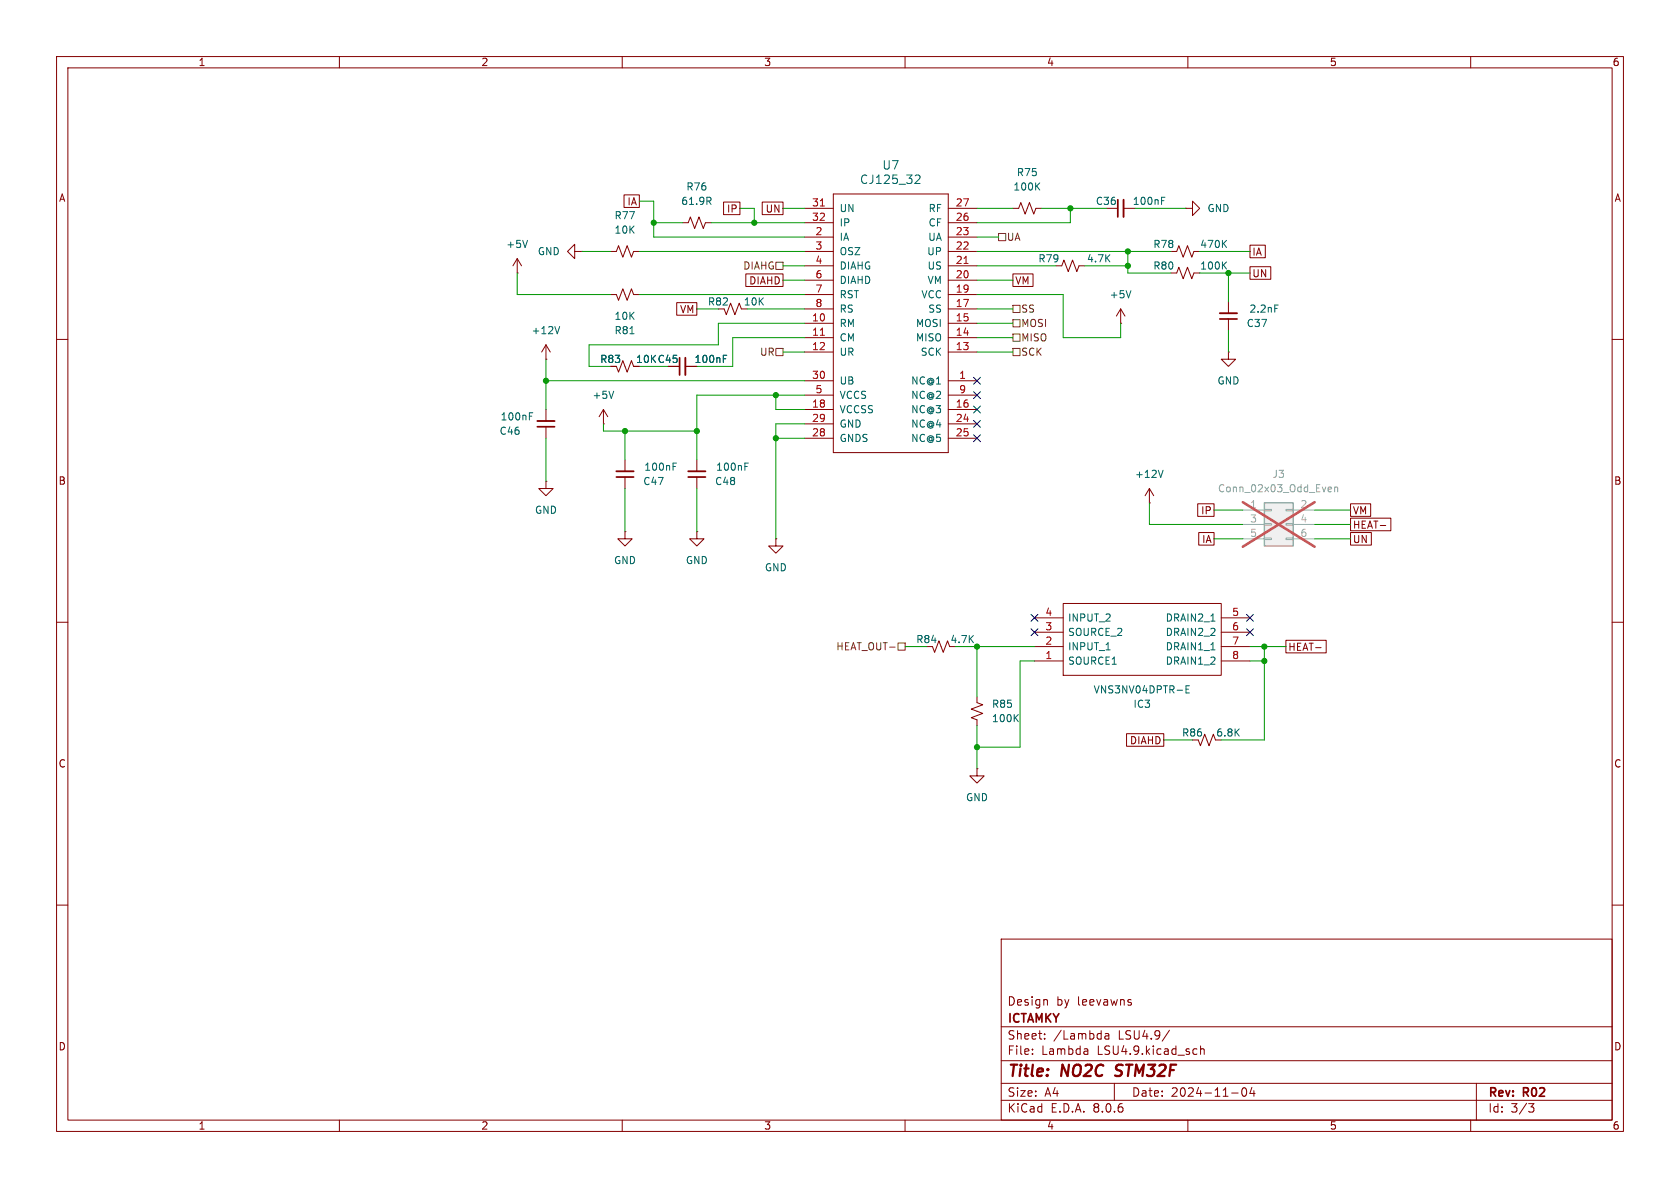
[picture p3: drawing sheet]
<svg xmlns="http://www.w3.org/2000/svg" width="297mm" height="210mm" viewBox="0 0 297 210" stroke-linecap="round" stroke-linejoin="round" font-family="sans-serif">
<g fill="none" stroke="#840000" stroke-width=".18">
<path d="M10 10h277v190h-277zM12 12h273v186h-273zM60 10v2M110 10v2M160 10v2M210 10v2M260 10v2M10 60h2M285 60h2M96.5 72.4v2M96.5 75.4v2.1M10 110h2"/>
<path d="M285 110h2M172.7 135.9v1.3h1.3l-1.3 1.2-1.3-1.2h1.3M172.7 135.9h.1M10 160h2M285 160h2M177 166h108v32h-108zM185 176.7l.2 .2v.8M199.8 177.2l.2 .2-.2 .3M199.8 176.7l.2 .1M60 198v2M110 198v2M160 198v2"/>
<path d="M177 194.5h108M177 191.5h108M177 187.5h108M177 181.5h108M182.5 186.3v.1M182.5 185.5v.1M184.7 183.6v.1M184.7 182.8v.1M192.2 185.5l.1 .9M192.3 186.3l-.1 .1M192.3 185.8h-.1M195.4 182.8h.6v.9"/>
<path d="M196 183.1h-.5a.29 .29 0 0 0-.2 .3 .29 .29 0 0 0 .2 .3l.5-.1M197 191.5v3M206.7 182.1l-1.2 2M210 198v2M211.5 185.4l.1 .1M211.6 186.3l-.1 .1M212.2 184.9v1.5M212.2 185.5l.3-.1 .3 .1 .1 .9M217.7 193.2h1.2M219.7 192.4l.2-.1a.81 .81 0 0 1 .6 .6 .81 .81 0 0 1-.3 .8l-.2 .1a.81 .81 0 0 1-.3-1.4zM221.3 192.2l-.3 1.1h.9M221.7 192.8v1"/>
<path d="M260 198v2M261 191.5v6.5M270.2 195.1h1l-.5 .6 .4 .1 .1 .5-.3 .3h-.4"/>
</g>
<path d="M197.1 190.1l.3 .1M197.4 188.4l-.1 .2 .1 .4" fill="none" stroke="#840000" stroke-width=".4"/>
<path d="M95 74.4h3" fill="none" stroke="#840000" stroke-width=".33"/>
<path d="M95 75.4h3" fill="none" stroke="#840000" stroke-width=".3"/>
<path d="M93.6 73.6h.4M93.6 73h.6" fill="none" stroke="#006464" stroke-width=".18"/>
<path d="M223.5 88.9h5.1v7.6h-5.1z" fill="#f0f0f0"/>
<path d="M219.7 90.2h3.8M219.7 92.7h3.8M219.7 95.3h3.8M223.5 95.1h1.3v.3h-1.3zM223.5 92.6h1.3v.2h-1.3zM223.5 90h1.3v.3h-1.3zM227.3 95.1h1.3v.3h-1.3zM227.3 92.6h1.3v.2h-1.3zM227.3 90h1.3v.3h-1.3zM228.6 90.2h3.8M228.6 92.7h3.8M228.6 95.3h3.8" fill="none" stroke="#a1a1a1" stroke-width=".18"/>
<path d="M223.5 88.9h5.1v7.6h-5.1z" fill="none" stroke="#a1a1a1" stroke-width=".25"/>
<path d="M235 86.1l.3 .1 .1 .2-.6 .1M235.3 86.9h-.3M235.9 86.2l.2-.1 .3 .1 .1 .7M235.9 86.1v.8" fill="none" stroke="#989898" stroke-width=".18"/>
<path d="M219.7 88.8l12.7 7.8M232.4 88.8l-12.7 7.8" fill="none" stroke="#e65255" stroke-width=".46"/>
<g fill="none" stroke="#840000" stroke-width=".18">
<path d="M110.3 34.4h2.7v2.3h-2.7zM120.6 39.4h1.1l.3-1 .8 2 .8-2 .7 2 .4-1h1M127.9 35.7h2.9v2.2h-2.9zM134.8 35.7h3.6v2.2h-3.6zM142.2 39.4h5.1M142.2 36.8h5.1M147.3 34.3h20.3v45.7h-20.3zM167.6 39.4h5.1M167.6 36.8h5.1M179.1 36.8h1l.4-1 .7 2 .8-2 .8 2 .3-1h1M195.6 36.8h2M198.6 36.8h2.1"/>
<path d="M209.5 36.8h1.3v-1.2l1.3 1.2-1.3 1.3v-1.3M209.5 36.8h.1M91.4 48.3h.1M91.4 45.7l-.7 1.3M91.4 45.7v2.6M91.4 45.7l.8 1.3M101.6 44.5v-1.3l-1.3 1.3 1.3 1.2v-1.2h1.3M102.9 44.5h.1M107.9 44.5h1.1l.3-1.1 .8 2.1 .8-2.1 .7 2.1 .4-1h1M107.9 52.1h1.1l.3 1 .8-2 .8 2 .7-2 .4 1h1M119.6 53.5h3.6v2.2h-3.6zM128 54.6l.4 1 .8-2 .7 2 .8-2 .4 1"/>
<path d="M131.8 48.4h6.6v2.2h-6.6zM142.2 57.2h5.1M142.2 59.7h5.1M142.2 54.6h5.1M142.2 52.1h5.1M142.2 41.9h5.1M142.2 49.5h5.1M142.2 47h5.1M142.2 44.5h5.1M167.6 57.2h5.1M167.6 59.7h5.1M167.6 54.6h5.1"/>
<path d="M167.6 52.1h5.1M167.6 41.9h5.1M167.6 49.5h5.1M167.6 47h5.1M167.6 44.5h5.1M179.1 48.4h3.5v2.2h-3.5zM186.7 47h1l.4-1 .7 2 .8-2 .8 2 .4-1h1M198.1 57.2h.1M198.1 54.6l-.7 1.3M198.1 54.6v2.6M198.1 54.6l.8 1.3M207 44.5h1l.4-1.1 .8 2.1 .7-2.1 .8 2.1 .4-1h1"/>
<path d="M207 48.3h1l.4-1.1 .8 2.1 .7-2.1 .8 2.1 .4-1h1M217.2 53.3v2.1M217.2 56.4v2M221 43.3h2.7v2.3h-2.7zM221 47.1h3.7v2.3h-3.7zM96.5 63.5h.1M96.5 61l-.7 1.2M96.5 61v2.5M96.5 61l.8 1.2M106.7 74.9h.1M106.7 72.4l-.8 1.3M106.7 72.4v2.5"/>
<path d="M106.7 72.4l.7 1.3M109 64.8l.3 1 .8-2 .8 2 .7-2 .4 1M118.1 64.8h2M121.2 64.8h2M142.2 67.3h5.1M142.2 62.2h5.1M142.2 72.4h5.1M142.2 74.9h5.1M142.2 77.5h5.1M142.2 69.9h5.1M167.6 67.3h5.1M167.6 62.2h5.1"/>
<path d="M167.6 72.4h5.1M167.6 74.9h5.1M167.6 77.5h5.1M167.6 69.9h5.1M217.2 62.2v1.3h1.2l-1.2 1.3-1.3-1.3h1.3M217.2 62.2h.1M96.5 85.1v1.3h1.3l-1.3 1.2-1.3-1.2h1.3M96.5 85.1h.1M110.5 94v1.3h1.3l-1.3 1.2-1.3-1.2h1.3M110.5 94h.1M110.5 81.3v2M110.5 84.3v2.1"/>
<path d="M123.2 94v1.3h1.3l-1.3 1.2-1.3-1.2h1.3M123.2 94h.1M123.2 81.3v2M123.2 84.3v2.1M137.2 95.3v1.2h1.2l-1.2 1.3-1.3-1.3h1.3M137.2 95.3h.1M203.2 88.9h.1M203.2 86.4l-.8 1.2M203.2 86.4v2.5M203.2 86.4l.8 1.2M211.7 89.1h2.9v2.2h-2.9zM211.9 94.1h2.7v2.3h-2.7z"/>
<path d="M238.8 94.1h3.6v2.3h-3.6zM238.8 89.1h3.5v2.2h-3.5zM238.8 91.6h7.1v2.2h-7.1zM244 92.9h1M164.8 114.3l.4 1 .8-2 .8 2 .7-2 .4 1M182.9 116.8h5.1M182.9 114.3h5.1M182.9 111.8h5.1M182.9 109.2h5.1M188 106.7h27.9v12.7h-27.9zM215.9 116.8h5.1M215.9 114.3h5.1"/>
<path d="M215.9 111.8h5.1M215.9 109.2h5.1M227.3 113.2h7.2v2.2h-7.2zM232.6 114.5h1M172.7 123.2v1l1 .4-2 .7 2 .8-2 .8 1 .4v1M199.2 129.7h6.5v2.2h-6.5zM211.8 130.8l.4 1 .8-2 .7 2 .8-2 .4 1"/>
</g>
<g fill="none" stroke="#006464" stroke-width=".18">
<path d="M125.3 35.5l.4 .6M125.6 34.9l.1 .2-.1 .4M162 30.9l.5 .1 .2 .4-1 1h1M183.3 32.9l.5 .7M183.8 32.3l-.7 .8M205.3 35.5h.5M205.3 34.9h.7M93.3 42.5l-.5 1.3M98.9 57.7l-.4 1.3M111.4 59h.7M199.9 51.4l-.4 1.2M216.3 43l.5 .8"/>
<path d="M216.3 46.8l.5 .8M216.8 42.5l-.7 .7M216.8 46.3l-.7 .7M225.4 53.9h.6M108.5 69.2l-.4 1.2M127.9 63.4h.4M127.9 62.8h.6M119 82.5h.4M119 81.9h.6M131.7 82.5h.4M131.7 81.9h.6M205.6 83.1l-.4 1.3"/>
<path d="M214.1 109.8h.7M214.1 114.9h.7M179.5 126.9l.5 .7M180 126.3l-.7 .7M209.7 121.8h.4M210.3 121.2h-.6v1.3h.6"/>
</g>
<path d="M145 36.4h.7M145 59.3h.7M170.4 46.6h.7" fill="none" stroke="#a90000" stroke-width=".18"/>
<path d="M198.6 35.3v3.1M215.6 55.4h3.1M121.2 63.2v3.1M109 83.3h3M121.7 83.3h3" fill="none" stroke="#840000" stroke-width=".33"/>
<path d="M197.6 35.3v3.1M215.6 56.4h3.1M120.1 63.2v3.1M109 84.3h3M121.7 84.3h3" fill="none" stroke="#840000" stroke-width=".3"/>
<path d="M137.2 46.4h1.2v1.2h-1.2zM176.5 41.3h1.3v1.2h-1.3zM179.1 56.5h1.2v1.3h-1.2zM179.1 54h1.2v1.2h-1.2zM179.1 59.1h1.2v1.2h-1.2zM137.2 61.6h1.2v1.3h-1.2zM179.1 61.6h1.2v1.3h-1.2zM158.7 113.7h1.3v1.2h-1.3z" fill="none" stroke="#725600" stroke-width=".18"/>
<g fill="none" stroke="#009600" stroke-width=".18">
<path d="M113 35.6h2.6v6.3h26.6M115.6 39.4h5M125.7 39.4h16.5M130.8 36.8h2.5v2.6M138.4 36.8h3.8M172.7 36.8h6.4M184.1 36.8h11.5M189.2 36.8v2.6h-16.5M200.7 36.8h8.8M91.4 48.3v3.8h16.5M102.9 44.5h5M113 44.5h29.2"/>
<path d="M113 52.1h29.2M123.2 54.6h3.8M132.1 54.6h10.1M138.4 49.5h3.8M138.4 47h3.8M142.2 57.2h-15.2v3.8h-22.9v3.8h3.8M142.2 59.7h-12.7v5.1h-6.3M172.7 44.5h34.3M172.7 41.9h3.8M172.7 49.5h6.4M172.7 47h14M172.7 52.1h15.3v7.6h10.1v-2.5"/>
<path d="M172.7 54.6h6.4M172.7 57.2h6.4M172.7 59.7h6.4M191.8 47h7.6M199.4 44.5v3.8h7.6M212.1 44.5h8.9M212.1 48.3h8.9M217.2 48.3v5M217.2 58.4v3.8M96.5 63.5v8.9M96.5 77.5v7.6M96.5 67.3h45.7"/>
<path d="M106.7 74.9v1.3h16.5M110.5 76.2v5.1M113 64.8h5.1M137.2 69.9v2.5h5M137.2 77.5h5M138.4 62.2h3.8M142.2 69.9h-19v11.4M142.2 74.9h-5v20.4M172.7 62.2h6.4M110.5 86.4v7.6M123.2 86.4v7.6M203.2 88.9v3.8h16.5"/>
<path d="M214.6 95.3h5.1M214.6 90.2h5.1M232.4 95.3h6.4M232.4 90.2h6.4M232.4 92.7h6.4M160 114.3h3.8M168.9 114.3h14M172.7 114.3v8.9M182.9 116.8h-2.6v15.3h-7.6M221 114.3h6.3M221 116.8h2.5M223.5 114.3v16.5h-7.6"/>
<path d="M172.7 128.3v7.6M205.7 130.8h5.1"/>
</g>
<g fill="none" stroke="#000084" stroke-width=".18">
<path d="M172.1 76.9l1.2 1.2M172.1 66.7l1.2 1.2M172.1 69.2l1.2 1.3M172.1 74.3l1.2 1.2M172.1 71.8l1.2 1.2M173.3 76.9l-1.2 1.2M173.3 66.7l-1.2 1.2M173.3 69.2l-1.2 1.3M173.3 74.3l-1.2 1.2M173.3 71.8l-1.2 1.2M182.3 108.6l1.2 1.2M182.3 111.2l1.2 1.2"/>
<path d="M183.5 108.6l-1.2 1.2M183.5 111.2l-1.2 1.2M220.4 108.6l1.2 1.2M220.4 111.2l1.2 1.2M221.6 108.6l-1.2 1.2M221.6 111.2l-1.2 1.2"/>
</g>
<g fill="#009600" stroke="#009600" stroke-width=".18">
<circle cx="189.2" cy="36.8" r=".46"/>
<circle cx="123.2" cy="76.2" r=".46"/>
<circle cx="137.2" cy="69.9" r=".46"/>
<circle cx="137.2" cy="77.5" r=".46"/>
<circle cx="96.5" cy="67.3" r=".46"/>
<circle cx="110.5" cy="76.2" r=".46"/>
<circle cx="223.5" cy="114.3" r=".46"/>
<circle cx="172.7" cy="132.1" r=".46"/>
<circle cx="223.5" cy="116.8" r=".46"/>
<circle cx="172.7" cy="114.3" r=".46"/>
<circle cx="133.3" cy="39.4" r=".46"/>
<circle cx="115.6" cy="39.4" r=".46"/>
<circle cx="199.4" cy="47" r=".46"/>
<circle cx="199.4" cy="44.5" r=".46"/>
<circle cx="217.2" cy="48.3" r=".46"/>
</g>
<g font-size="2.8" fill="#840000">
<text x="178" y="190.9">Title:</text>
<text x="187.7" y="190.9">NO2C</text>
<text x="198.1" y="190.9">STM32F</text>
</g>
<g font-size="2.1" fill="#006464">
<text x="151.9" y="32.7">CJ125_32</text>
<text x="155.9" y="30.2">U7</text>
</g>
<g font-size="2.1" fill="#840000">
<text x="178" y="178">Design</text>
<text x="186.7" y="178">by</text>
<text x="190.5" y="178">leevawns</text>
<text x="178" y="184">Sheet:</text>
<text x="178" y="181.2">ICTAMKY</text>
<text x="186.2" y="184">/Lambda</text>
<text x="197.7" y="184">LSU4.9/</text>
<text x="178" y="186.7">File:</text>
<text x="184.1" y="186.7">Lambda</text>
<text x="194" y="186.7">LSU4.9.kicad_sch</text>
<text x="178" y="196.9">KiCad</text>
<text x="178" y="194.1">Size:</text>
<text x="184.7" y="194.1">A4</text>
<text x="185.7" y="196.9">E.D.A.</text>
<text x="193.3" y="196.9">8.0.6</text>
<text x="200" y="194.1">Date:</text>
<text x="207" y="194.1">2024-11-04</text>
<text x="263" y="194.3">Rev:</text>
<text x="263" y="196.9">Id:</text>
<text x="267.1" y="196.9">3/3</text>
<text x="269.4" y="194.3">R02</text>
</g>
<g font-size="1.8" fill="#840000">
<text x="35" y="11.9">1</text>
<text x="85" y="11.9">2</text>
<text x="135" y="11.9">3</text>
<text x="185" y="11.9">4</text>
<text x="235" y="11.9">5</text>
<text x="285" y="11.9">6</text>
<text x="10.3" y="35.9">A</text>
<text x="285.3" y="35.9">A</text>
<text x="110.8" y="36.5">IA</text>
<text x="128.4" y="37.8">IP</text>
<text x="135.2" y="37.8">UN</text>
<text x="221.3" y="45.4">IA</text>
<text x="132.3" y="50.5">DIAHD</text>
<text x="179.4" y="50.5">VM</text>
<text x="221.3" y="49.2">UN</text>
<text x="120.1" y="55.6">VM</text>
<text x="106" y="64.4">R83</text>
<text x="112.4" y="64.4">10K C45</text>
<text x="10.3" y="85.9">B</text>
<text x="285.3" y="85.9">B</text>
<text x="212.2" y="91.1">IP</text>
<text x="239.1" y="91.1">VM</text>
<text x="239.1" y="93.7">HEAT-</text>
<text x="212.4" y="96.2">IA</text>
<text x="239.1" y="96.2">UN</text>
<text x="227.6" y="115.3">HEAT-</text>
<text x="199.7" y="131.8">DIAHD</text>
<text x="10.3" y="135.9">C</text>
<text x="285.3" y="135.9">C</text>
<text x="10.3" y="185.9">D</text>
<text x="285.3" y="185.9">D</text>
<text x="35" y="199.9">1</text>
<text x="85" y="199.9">2</text>
<text x="135" y="199.9">3</text>
<text x="185" y="199.9">4</text>
<text x="235" y="199.9">5</text>
<text x="285" y="199.9">6</text>
</g>
<g font-size="1.8" fill="#006464">
<text x="121.2" y="33.9">R76</text>
<text x="179.1" y="33.9">100K</text>
<text x="179.7" y="31.3">R75</text>
<text x="108.5" y="39">R77</text>
<text x="108.5" y="41.5">10K</text>
<text x="120.3" y="36.4">61.9R</text>
<text x="148.3" y="37.7">UN</text>
<text x="148.3" y="40.2">IP</text>
<text x="164.1" y="40.2">CF</text>
<text x="164.1" y="37.7">RF</text>
<text x="193.6" y="36.4">C36</text>
<text x="200.2" y="36.4">100nF</text>
<text x="213.4" y="37.7">GND</text>
<text x="89.4" y="44">+5V</text>
<text x="95" y="45.3">GND</text>
<text x="148.3" y="42.8">IA</text>
<text x="148.3" y="45.3">OSZ</text>
<text x="148.3" y="47.9">DIAHG</text>
<text x="163.8" y="45.3">UP</text>
<text x="163.9" y="47.9">US</text>
<text x="164" y="42.8">UA</text>
<text x="183.5" y="46.6">R79</text>
<text x="192.1" y="46.6">4.7K</text>
<text x="203.8" y="44">R78</text>
<text x="203.8" y="47.9">R80</text>
<text x="212.1" y="44">470K</text>
<text x="212.1" y="47.9">100K</text>
<text x="148.3" y="50.4">DIAHD</text>
<text x="148.3" y="52.9">RST</text>
<text x="162.8" y="52.9">VCC</text>
<text x="163.9" y="50.4">VM</text>
<text x="196.1" y="52.9">+5V</text>
<text x="93.9" y="59.3">+12V</text>
<text x="108.5" y="59.3">R81</text>
<text x="108.5" y="56.7">10K</text>
<text x="125.1" y="54.2">R82</text>
<text x="131.4" y="54.2">10K</text>
<text x="148.3" y="58">RM</text>
<text x="148.3" y="55.5">RS</text>
<text x="161.8" y="58">MOSI</text>
<text x="164" y="55.5">SS</text>
<text x="220.3" y="58">C37</text>
<text x="220.8" y="55.5">2.2nF</text>
<text x="122.7" y="64.4">100nF</text>
<text x="148.3" y="60.6">CM</text>
<text x="148.3" y="63.1">UR</text>
<text x="161.8" y="60.6">MISO</text>
<text x="162.7" y="63.1">SCK</text>
<text x="104.6" y="70.7">+5V</text>
<text x="148.3" y="68.2">UB</text>
<text x="148.3" y="70.7">VCCS</text>
<text x="161" y="68.2">NC@1</text>
<text x="161" y="70.7">NC@2</text>
<text x="215.1" y="68.2">GND</text>
<text x="88.2" y="77.1">C46</text>
<text x="88.4" y="74.5">100nF</text>
<text x="148.3" y="73.3">VCCSS</text>
<text x="148.3" y="75.8">GND</text>
<text x="161" y="73.3">NC@3</text>
<text x="161" y="75.8">NC@4</text>
<text x="113.8" y="83.4">100nF</text>
<text x="126.5" y="83.4">100nF</text>
<text x="148.3" y="78.3">GNDS</text>
<text x="161" y="78.3">NC@5</text>
<text x="113.6" y="86">C47</text>
<text x="126.3" y="86">C48</text>
<text x="200.6" y="84.7">+12V</text>
<text x="94.5" y="91">GND</text>
<text x="108.5" y="99.9">GND</text>
<text x="121.2" y="99.9">GND</text>
<text x="135.1" y="101.2">GND</text>
<text x="161.9" y="113.9">R84</text>
<text x="167.9" y="113.9">4.7K</text>
<text x="188.7" y="112.6">SOURCE_2</text>
<text x="188.7" y="110.1">INPUT_2</text>
<text x="206" y="110.1">DRAIN2_1</text>
<text x="206" y="112.6">DRAIN2_2</text>
<text x="188.7" y="117.7">SOURCE1</text>
<text x="188.7" y="115.2">INPUT_1</text>
<text x="206" y="115.2">DRAIN1_1</text>
<text x="206" y="117.7">DRAIN1_2</text>
<text x="175.3" y="125.3">R85</text>
<text x="193.2" y="122.8">VNS3NV04DPTR-E</text>
<text x="200.3" y="125.3">IC3</text>
<text x="175.3" y="127.9">100K</text>
<text x="208.9" y="130.4">R86</text>
<text x="214.9" y="130.4">6.8K</text>
<text x="170.7" y="141.8">GND</text>
</g>
<g font-size="1.8" fill="#a90000">
<text x="143.5" y="36.6">31</text>
<text x="143.5" y="39.1">32</text>
<text x="144.1" y="41.7">2</text>
<text x="168.9" y="41.7">23</text>
<text x="168.9" y="39.1">26</text>
<text x="168.9" y="36.6">27</text>
<text x="144.1" y="44.2">3</text>
<text x="144.1" y="46.7">4</text>
<text x="168.9" y="46.7">21</text>
<text x="168.9" y="44.2">22</text>
<text x="144.1" y="49.3">6</text>
<text x="144.1" y="51.8">7</text>
<text x="168.9" y="51.8">19</text>
<text x="168.9" y="49.3">20</text>
<text x="143.5" y="56.9">10</text>
<text x="143.5" y="59.4">11</text>
<text x="144.1" y="54.4">8</text>
<text x="168.9" y="59.4">14</text>
<text x="168.9" y="56.9">15</text>
<text x="168.9" y="54.4">17</text>
<text x="143.5" y="62">12</text>
<text x="168.9" y="62">13</text>
<text x="143.5" y="67.1">30</text>
<text x="144.1" y="69.6">5</text>
<text x="169.5" y="67.1">1</text>
<text x="169.5" y="69.6">9</text>
<text x="143.5" y="72.1">18</text>
<text x="143.5" y="77.2">28</text>
<text x="143.5" y="74.7">29</text>
<text x="168.9" y="72.1">16</text>
<text x="168.9" y="74.7">24</text>
<text x="168.9" y="77.2">25</text>
<text x="184.7" y="111.5">3</text>
<text x="184.7" y="109">4</text>
<text x="217.7" y="109">5</text>
<text x="217.7" y="111.5">6</text>
<text x="184.7" y="116.6">1</text>
<text x="184.7" y="114">2</text>
<text x="217.7" y="114">7</text>
<text x="217.7" y="116.6">8</text>
</g>
<g font-size="1.8" fill="#725600">
<text x="131.3" y="47.9">DIAHG</text>
<text x="177.9" y="42.8">UA</text>
<text x="180.4" y="58">MOSI</text>
<text x="180.4" y="55.5">SS</text>
<text x="134.3" y="63.1">UR</text>
<text x="180.4" y="63.1">SCK</text>
<text x="180.4" y="60.6">MISO</text>
<text x="147.7" y="115.2">HEAT_OUT-</text>
</g>
<g font-size="1.8" fill="#989898">
<text x="215.2" y="87.2">Conn_02x03_Odd_Even</text>
<text x="224.9" y="84.7">J3</text>
</g>
<g font-size="1.8" fill="#aaa">
<text x="220.9" y="89.9">1</text>
<text x="229.8" y="89.9">2</text>
<text x="220.9" y="92.5">3</text>
<text x="220.9" y="95">5</text>
<text x="229.8" y="92.5">4</text>
<text x="229.8" y="95">6</text>
</g>
</svg>
